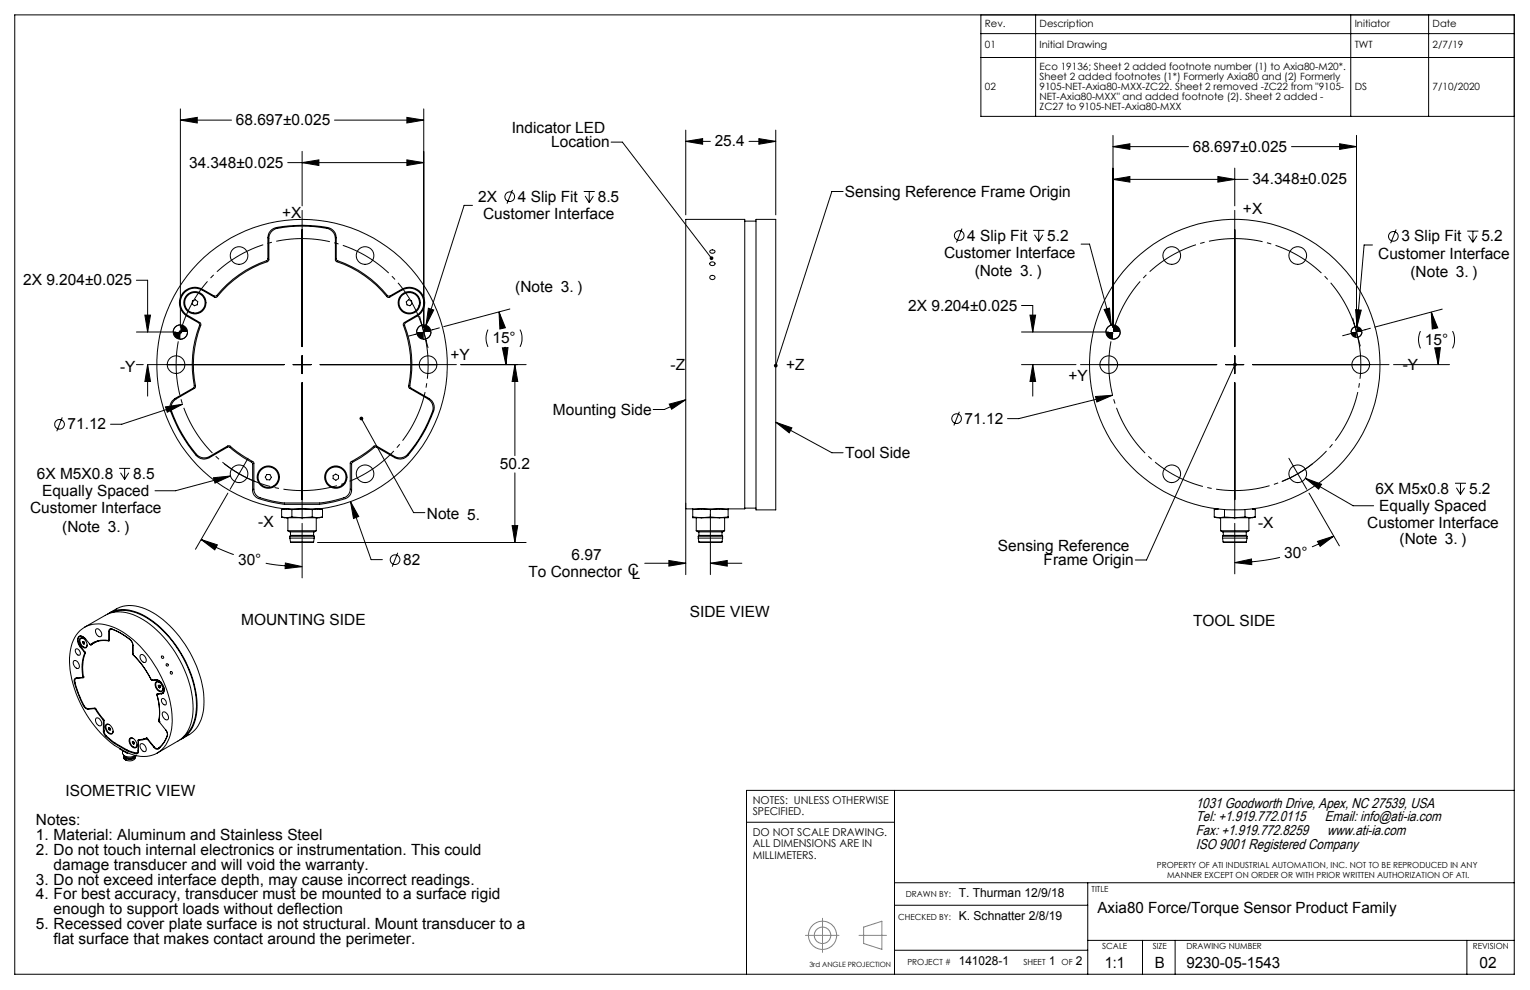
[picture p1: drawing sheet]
<svg xmlns="http://www.w3.org/2000/svg" width="432mm" height="279mm" viewBox="0 0 432 279" stroke-linecap="round" stroke-linejoin="round" font-family="sans-serif">
<g fill="none" stroke="#808080" stroke-width=".28">
<path d="M232.1 259.2v9.6M227.3 264h9.5M242.4 264h7.8M243.7 261.7l5.2-1.7v7.9l-5.2-1.6z"/>
<circle cx="232.1" cy="264" r="4"/>
<circle cx="232.1" cy="264" r="2.31"/>
</g>
<g fill="none" stroke="#000" stroke-width=".28">
<path d="M4.2 4.2h423.2v270.8h-423.2zM276.8 4.2v28.6h150.6M276.8 16.2h150.6M276.8 9.5h150.6M292.3 4.2v28.6M381.2 4.2v28.6M403.2 4.2v28.6M50.9 33.9l4.8-.8v1.6zM50.9 30.7v61.7M50.9 33.9h14.4M94.4 33.9h25.2M114.8 33.1l4.8 .8-4.8 .8z"/>
<path d="M119.6 30.7v61.7M193.5 39.9l4.8-.8v1.6zM193.5 36.7v23.9M193.5 39.9h7M211.4 39.9h7.5M214.2 39.1l4.7 .8-4.7 .8zM218.9 36.7v23.9M314.1 38.2v54.2M382.8 38.2v54.2M81.2 45.9h38.4M85.3 45.9l4.7-.8v1.6zM85.3 42.7v15.4"/>
<path d="M85.3 59.4v38.4M114.8 45.1l4.8 .8-4.8 .8zM133.3 58h-2.3l-10.8 33.8M144.6 53.6l-1.5 3.9M164.7 54h3.2M165.1 55.3l1.2 1.9M166.3 54v3.2M167.5 55.3l-1.2 1.9M172.5 40.1h3.1l25.2 32.8M237.9 54h-3.1l-15.9 49.2M314.1 50.6l4.8-.8v1.6zM314.1 41.4l4.8-.8v1.6z"/>
<path d="M314.1 50.6h38.1M314.1 41.4h21.3M343.7 49.8l4.8 .8-4.8 .8zM348.5 59.4v38.4M348.5 47.4v10.7M364.5 41.4h18.3M378.1 40.6l4.7 .8-4.7 .8zM38.5 79.1h3.2v14.6M193.5 61.9h16.7v81.7h-16.7zM200.3 74.2a.76 .76 0 0 1 .9-.3 .76 .76 0 0 1 .6 .7 .76 .76 0 0 1-.9 .4 .76 .76 0 0 1-.6-.8zM200.4 70.7a.85 .85 0 0 1 1.4 .3 .76 .76 0 0 1-.8 .5 .76 .76 0 0 1-.7-.7zM200.5 77.9a.72 .72 0 0 1 1.1-.1 .72 .72 0 0 1-.1 1.1 .72 .72 0 0 1-1.1-.2l-.1-.4z"/>
<path d="M210.2 62.4h3.2M213.4 61.9h5.5v82h-5.5zM271.5 64.5l-1.6 3.9M291.6 65h3.1M292 66.3l1.2 1.8M293.2 65v3.1M294.3 66.3l-1.1 1.8M305.1 68.9h2.4l6.1 22.9M387.4 69.1h-2.4l-2 23.1M394 64.8l-1.5 3.9M414.1 65.2h3.1M414.5 66.5l1.2 1.9"/>
<path d="M415.7 65.2v3.2M416.8 66.5l-1.1 1.9M38.5 93.7h11.1M40.9 88.9h1.6l-.8 4.8zM50.4 93.7h1M50.6 93.3l.7 .8M50.9 91.7l-.8 .2-.7 .5-.4 .5-.1 .8M50.9 93.2v1M51.3 93.3l-.7 .8M51.6 82.6a4.4 4.4 0 0 1 5.6-.9l3.2 1.8h.5a34.2 34.2 0 0 1 14.6-10.1l.1-6.3a2.94 2.94 0 0 1 2.4-2.9 37.6 37.6 0 0 1 15.4 .4l1.1 1 .3 1 .1 6.5 .2 .3a33.5 33.5 0 0 1 14.5 10.1h.5a9.3 9.3 0 0 1 5.4-2.4 4.4 4.4 0 0 1 4.2 3.2 4.4 4.4 0 0 1-2 5l-3.2 1.8-.3 .4a33.7 33.7 0 0 1 1.5 17.7l5.4 3.3a2.99 2.99 0 0 1 1.3 3.5 40.3 40.3 0 0 1-7.6 12.9l-1.4 .6-1.5-.1-5.6-3.2h-.6l-3.7 2.8-2.7 1.6-.1 7.7a2.79 2.79 0 0 1-2.6 2.7l-6.4 1.3h-9.9l-2.7-.4a13.9 13.9 0 0 1-5.6-1.8l-.7-1.4v-7.7l-.2-.5-2.6-1.5-4-2.9-5.4 3.1a3 3 0 0 1-3.7-.7 36 36 0 0 1-7.5-13.5l.4-1.4 .7-.8 5.5-3.3 .3-.4a32.6 32.6 0 0 1 1.5-17.6l-.3-.4a8.7 8.7 0 0 1-4.8-3.5 4.4 4.4 0 0 1 .4-5zM52.1 82.5a4.1 4.1 0 0 1 5-.6l3.5 2h.4a34.3 34.3 0 0 1 14.7-10.3l.2-6.3a2.87 2.87 0 0 1 2.4-2.8 33.8 33.8 0 0 1 14.9 .3l1.1 1.1 .3 .9 .2 6.8a34.3 34.3 0 0 1 14.7 10.3h.4l3.5-2a4.1 4.1 0 0 1 5.6 1.5 4.1 4.1 0 0 1-1.5 5.6l-3.4 2-.3 .5a32.9 32.9 0 0 1 1.6 17.8l5.4 3.3a2.92 2.92 0 0 1 1.3 3.5 33.8 33.8 0 0 1-7.8 12.7l-1 .4-1.5-.2-5.5-3.1h-.8a33.1 33.1 0 0 1-6.5 4.4l-.2 .3v7.4a2.74 2.74 0 0 1-2.6 2.7l-2.5 .7-3.5 .6h-9.9l-2.6-.4a14.6 14.6 0 0 1-5.3-1.7l-.7-1.4-.1-7.9-.3-.4a33.2 33.2 0 0 1-6.5-4.4l-.6 .1-5.1 2.9a2.93 2.93 0 0 1-3.7-.6 35 35 0 0 1-7.1-13.1l.3-1.4 .7-.8 5.7-3.3 .2-.4a32.2 32.2 0 0 1 1.5-17.7l-.3-.5-3.4-2a4.1 4.1 0 0 1-.9-6.5zM52.9 93.7l-.5 1.4-.7 .5-.8 .1"/>
<path d="M54.3 84.9l.8-.3 .7 .5-.1 .9-.8 .3-.7-.5zM114.7 85.2l.6-.6 .8 .3 .2 .8-.6 .6-.8-.3zM118.4 89.3l1.2 4.4M119.6 91.7l-.8 .2-.7 .5-.5 1.3M119.6 93.7l-4.4 1.2M119.6 93.7l1.2 4.4M120.9 87l1.5 .5-2.2 4.3zM121.6 93.7l-.1 .8-.5 .7-1.4 .5M124 92.5l-4.4 1.2M137.7 93l-.5 2.3v1l.5 1.6M140.8 88l1.8 4.5-1.5 .4zM140.8 88l1 4.3"/>
<path d="M141.8 98.2l1.6-.1-.6 4.8zM142.6 97.9l.2 5M143.9 87.2l-18.7 5M146.8 93l.5 2v1.3l-.5 1.6M288.3 93.7h24.5M288.3 86.2h3.2v7.5M290.7 88.9h1.6l-.8 4.8zM311.6 87.3l1.5-.3 .5 4.8zM314.1 91.7l-1.3 .5-.5 .7-.2 .8M316.2 93.7l-.2 .8-.5 .7-1.4 .5M381.8 89.8l1 3.9M382.6 87.4l1.6 .1-1.2 4.7z"/>
<path d="M382.8 92.2l-1 .4-.4 .6-.1 .5M382.8 93.7l-3.9 1.1M382.8 93.7l1.1 3.9M384.4 93.7l-.4 1-.5 .4-.7 .1M386.8 92.6l-4 1.1M400.9 93.5l-.6 2.2 .2 1.3 .4 1.3M403.9 88.1l1.9 4.4-1.6 .4zM403.9 88.1l1.1 4.6M404.9 98.2l1.6-.1-.6 4.8zM405.7 98.3l.2 4.6M407 87.2l-19 5.1M409.9 93.5l.6 1.9v1.3l-.6 1.6"/>
<path d="M17.6 117.8l-1.6 3.9M38.5 102.9h1.9M41.7 102.9v8.9M41.7 102.9l.8 4.8h-1.6zM41.7 102.9h38.5M46.7 114.8l4.8-.7-4.3 2.2zM51.5 114.1l-17.1 5.6h-3.2M82.7 102.9h5.1M85.3 100.4v5M85.3 108v38.4M90.3 102.9h38.5M102 118.1l14.7 26.6h3.2"/>
<path d="M130.1 102.9h18.4M145.3 102.9l.8 4.8h-1.6zM145.3 102.9v25.7M188.9 114.1l4.6-1.3-4 2.7zM193.5 112.8l-6 2.8h-3.2M218.9 119.2l4.6 1.6-.8 1.4zM218.9 119.2l15.9 8.6h3.1M270.8 116.2l-1.6 3.9M288.3 102.9h15.4M291.5 102.9l.8 4.8h-1.6zM291.5 102.9v8.9M304.9 102.9h38.5"/>
<path d="M309.2 111.9l4.8-.4-4.4 2zM314 111.5l-26.5 6.6h-3.2M345.9 102.9h5.1M348.5 100.4v5M348.5 108v38.4M348.5 102.9l-24.9 55.1h-3.2M353.6 102.9h38.4M393.3 102.9h15.8M33.6 132.2h3.1M34 133.4l1.2 1.9M35.2 132.2v3.1M36.3 133.4l-1.1 1.9"/>
<path d="M60.3 134.8l4.8-.5-4.4 2zM63.3 130.9l4.4 3 4.3 2M64.3 139.2l-9.1 15.8M65.1 134.3l-15.6 4.2h-5.8M70 129.3l-5.1 8.8M75.3 133.9h.9l.4 .8-.5 .7h-.8l-.4-.7zM94 134.2l.8-.4 .7 .4v.9l-.7 .4-.8-.4zM145.3 133.5v19.6M363.7 129.3l5.1 8.8M368.4 135l4.6 1.7-.9 1.3zM368.4 135l13.5 7.7h5.8M369.4 139.2l8.6 14.9"/>
<path d="M370.4 130.9l-3.9 2.7-4.8 2.3M410.6 136.4h3.1M411 137.7l1.2 1.8M412.2 136.4v3.1M413.3 137.7l-1.1 1.8M56.8 152.3l4.5 1.5-.7 1.4zM56.8 152.3l3.9 2.1 5.3 2.1M75 159l4.5 .6 5.8 .3M79.5 145.9l1.4 .2M79.5 143.8l1.4-.2 1.5 .2M79.5 143.8v2.1M80.3 143.6a41 41 0 0 1-29.7-62.6 41 41 0 0 1 69.3 0 41 41 0 0 1-29.7 62.6"/>
<path d="M80.3 143.6h9.9M80.3 143.6l-.8 .2M80.5 158.9l4.8 1-4.8 .6zM80.9 146.1h4.4M81.2 149.8h8.1M81.2 149.8a7.7 7.7 0 0 0 4.1 .3h.6a6.4 6.4 0 0 0 3.4-.3M81.2 146.1v3.7M81.8 151.9h6.9M81.8 151.3h6.9M81.8 151.9l.2 1M81.8 151.3v.6M82 152.9l.1 .2h6.3l.1-.2"/>
<path d="M82 151.1h6.5M82 152.9h6.5M82 151.1l-.2 .2M82 150.1v1M82.4 143.8l2.9-.2 2.8 .2M82.4 145.9l-1.5 .2M82.4 145.9l2.9 .2M82.4 143.8v2.1M85.3 146.1h4.3M85.3 147.7v15.4M88.1 143.8l1.5-.2 1.4 .2M88.1 145.9l1.5 .2"/>
<path d="M88.1 145.9l-2.8 .2M88.1 143.8v2.1M88.5 151.1l.2 .2M88.5 150.1v1M88.7 151.9l-.2 1M88.7 151.3v.6M89.3 146.1v3.7M89.6 153.1h58.9M90.2 143.6l.8 .2M91 145.9l-1.4 .2M91 143.8v2.1M98.9 141.6l2.3 4.2-1.4 .5z"/>
<path d="M98.9 141.6l5.8 16.3h3.2M112.3 156l-1.6 3.9M144.5 148.3h1.6l-.8 4.8zM182 159h11.5M188.8 158.2l4.7 .8-4.7 .8zM193.5 142v20.2M195.5 143.6v2.5h2.5M195.5 145.9l2.5 .2M195.5 143.8l2.5-.2 2.5 .2M196.5 149.8h8M196.5 149.8a7.6 7.6 0 0 0 4 .3h.7a6.4 6.4 0 0 0 3.3-.3M196.5 146.1v3.7"/>
<path d="M197.1 151.3h6.8M197.1 151.9h6.8M197.1 151.3v.6M197.1 151.9l.1 1M197.2 152.9l.1 .2h6.4l.1-.2M197.2 151.1h6.6M197.2 152.9h6.6M197.2 151.1l-.1 .2M197.2 150.1v1M198 146.1h5M200.5 145.9l-2.5 .2M200.5 143.8v2.1"/>
<path d="M200.5 145.9l2.5 .2M200.5 143.8l2.5-.2 2.5 .2M200.5 159l4.7-.8v1.6zM200.5 145.1v17.1M200.5 159h8.9M203.8 151.1l.1 .2M203.8 150.1v1M203.9 151.3v.6M203.9 151.9l-.1 1M204.5 146.1v3.7M205.5 143.6v2.5h-2.5M205.5 145.9l-2.5 .2"/>
<path d="M210.2 143.4h3.2M342.7 145.9l1.4 .2M342.7 143.8v2.1M343.5 143.6l-.8 .2M343.9 143.7l-1.2 .1M344.1 146.1h4.4M344.5 149.8h8M344.5 149.8a7.4 7.4 0 0 0 4 .3h.6a6.2 6.2 0 0 0 3.4-.3M344.5 146.1v3.7M345 151.3h6.9M345 151.9h6.9M345 151.3v.6"/>
<path d="M345 151.9l.2 1M345.2 152.9l.1 .2h6.3l.2-.2M345.2 152.9h6.6M345.2 151.1h6.5M345.2 151.1l-.2 .2M345.2 150.1v1M345.6 145.9l-1.5 .2M345.6 143.8v2.1M345.6 145.9l2.9 .2M348.5 146.1h4.3M348.5 158.8l4.7-1 .1 1.5zM348.5 147.7v14.3"/>
<path d="M351.4 145.9l-2.9 .2M351.4 143.8v2.1M351.4 145.9l1.4 .2M351.7 151.1l.2 .2M351.7 150.1v1M351.9 151.3v.6M351.9 151.9l-.1 1M352.5 146.1v3.7M353.5 143.6l.8 .2M353.5 143.7l.8 .1M354.3 145.9l-1.5 .2M354.3 143.8v2.1"/>
<path d="M361.2 157.3l-6.3 1.1-6.4 .4M371.8 152.8l4.6-1.5-3.8 2.9zM376.4 151.3l-6.1 3M22.6 177.9a8.9 8.9 0 0 1 10-.6 31.3 31.3 0 0 1 15 19 17.6 17.6 0 0 1-.8 13.8 7.9 7.9 0 0 1-9.9 2.7 22.8 22.8 0 0 1-9.2-6.7 31.8 31.8 0 0 1-8.1-20.4 11.2 11.2 0 0 1 3-7.8zM22.6 179.5l-.1 .1M22.8 179.5l-.4 .2M23.8 177l5.9-3.4a9.9 9.9 0 0 1 9.8 .8 31.8 31.8 0 0 1 15 25.8 9.9 9.9 0 0 1-4.3 8.9l-5.9 3.4M27.2 177.5a1.46 1.46 0 0 1 1.3 2.1 1.41 1.41 0 0 1-1.3-2.1zM30.3 173.3a9.3 9.3 0 0 1 9.8 .2 31.6 31.6 0 0 1 15.5 26.7 9.6 9.6 0 0 1-4.6 8.5l-.2 .1M30.7 178.2a.61 .61 0 0 1 .2-.6 .61 .61 0 0 1 .7-.1 18.8 18.8 0 0 1 5.1 2.9M30.7 178.2v2.4M30.9 173a9.7 9.7 0 0 1 11.2-.7 31.5 31.5 0 0 1 14.7 19.6 17.3 17.3 0 0 1-.8 12.9l-1.7 1.9-2.9 1.8"/>
<path d="M30.9 178.1l-.2 .1M31.3 177.4v.2M31.4 177.5l-.2 .1M31.6 172.9a11.4 11.4 0 0 1 10.7 2 31.9 31.9 0 0 1 13.2 24.3 10.7 10.7 0 0 1-3.7 8.7M31.7 177.6a.59 .59 0 0 0-.6 .1 .59 .59 0 0 0-.2 .6v2.5l-.2 .1M31.7 177.6a17.8 17.8 0 0 1 5 2.9M31.8 177.6h-.1M20.9 186.5a1.41 1.41 0 0 1 1.3 2.1 1.43 1.43 0 0 1-1.3-2.1zM21 192.5l.8 2.6 1.7 4M21.1 192.5h-.1M21.4 183.2a1.07 1.07 0 0 1 1.1 .5 1.07 1.07 0 0 1-.1 1.2 1.28 1.28 0 0 1-1-1.7zM21.5 191.4v.1"/>
<path d="M21.6 191.5a.79 .79 0 0 0-.4 1.1l1 3.2a8.8 8.8 0 0 0 2 3.9l.6 .3 2-.2 2.5 3.3 .1 3.4 .6 1.2 2.4 2 3.5 2 1.2 .5a1.51 1.51 0 0 0 1.7 .2l.2-.5M21.7 191.3l-.3 .2M21.8 191.3l-.2 .2M22.6 180.2a1.75 1.75 0 0 1 2 2.2 .81 .81 0 0 1-.8 .5 .81 .81 0 0 1-.8-.5l-.6-1.4zM22.6 182.6l1.2 1.4M22.8 182.5l1.3 1.8a12.1 12.1 0 0 0-.6 6.8M22.8 182.5l-.2 .1M23.2 191.2l-1.8 .2a.79 .79 0 0 0-.4 1.1M23.3 181.4l.2 .3M23.3 181.4l.1-.4 .2 .1 .2 .7-.3-.1M23.4 191l-.2 .2M23.4 191.3l-1.8 .2"/>
<path d="M23.5 199.1a1.7 1.7 0 0 0 1.3 1.1M23.5 180.2a.71 .71 0 0 0-.9 .1 .71 .71 0 0 0 0 1 1.5 1.5 0 0 0 1.8 1.3l.2-.6M23.5 191.1l-.1 .2M23.5 191.1h.1M23.5 191.1l-.2 .1M23.5 190.9l-.1 .1M23.5 191.2l-.1 .1M23.7 181.2l-.4 .2M23.7 199.1h-.2M23.8 184l.1 .4M23.8 181.5l-.3 .2M23.9 184.4a12.1 12.1 0 0 0-.5 6.6"/>
<path d="M23.9 183.9l-.1 .1M24.1 180.3a1.08 1.08 0 0 0-1.1-.7 1.08 1.08 0 0 0-1 .9l.1 .8 .7 1.2M24.1 184.3l-.2 .1M25.2 200l-.4 .2M25.4 181.8v.1M25.5 181.9h-.1M25.6 181.9l-1.7-1.8a1.09 1.09 0 0 0-1.5-.6 1.09 1.09 0 0 0-.5 1.5l.7 1.6M25.9 181.7l.1 .1M26.1 181.6h.1M26.1 181.6l-.5 .3M26.6 181.2l-.5 .4M26.7 200l.2 .2"/>
<path d="M26.7 200l-1.9 .2M26.9 199.9l-.2 .1M28 180.8l-1.5 .7M30.7 180.6l-.1 .2a6.2 6.2 0 0 0-5 1.1M30.7 180.9a6.7 6.7 0 0 0-5.2 1.1l-.1-.1M30.8 180.8l-.1 .1M30.9 180.6l-.3 .2M30.9 180.5l-.2 .1M36.7 180.5a2.01 2.01 0 0 1 .8 1.6l-.2-.9zM36.7 180.4v.1M37.5 184.5l.2 .4M37.5 184.6l.1 .3"/>
<path d="M37.5 182.1v2.5M37.6 184.9a25.1 25.1 0 0 1 5.1 6.9M37.6 184.9h.1M37.7 184.9a41.8 41.8 0 0 1 5.1 7h.1a2.79 2.79 0 0 1 3.4 3.2l-.2 .5-.5 .2M39.7 184.8a1.43 1.43 0 0 1 1.4 2.1 1.44 1.44 0 0 1-1.4-2.1zM42.7 191.8l.2 .2M42.7 191.8h.1M43.1 191.9l-.2 .1M44 192.5a1.76 1.76 0 0 1 2 2.2l-.1 .3a1.27 1.27 0 0 1-1.9-1l-.2-.7zM44.1 191.9l.7 .2 .7 .5M44.1 191.9l-1.2 .1M44.3 196a16 16 0 0 1 .5 7.3"/>
<path d="M44.3 191.8l-.2 .1M44.3 196h.1M44.5 195.9h-.1a21.1 21.1 0 0 1 .5 7.7l1.9 2.4a2.1 2.1 0 0 1-.1 2.8 5.2 5.2 0 0 1-2.5 2.7l-.8-.6M44.7 195.8h.1M44.7 195.8l-.3 .1M44.8 195.8l-.3 .1M44.9 192.5a.76 .76 0 0 0-.9 .3 .76 .76 0 0 0 .1 1 1.26 1.26 0 0 0 1.7 1.1l.2-.5M45.2 193.6h.1M45.2 193.6v.1M45.2 193.6l-.5 .3M45.2 193.6l.1 .4-.3 .1-.3-.2M45.2 193.6l-.3-.2-.2 .1v.4"/>
<path d="M45.6 195.8l-1.1 .1M45.7 197.2a1.07 1.07 0 0 1 1.1 .6 1.07 1.07 0 0 1-.1 1.2 1.24 1.24 0 0 1-1-1.8zM46.1 195.5l-.5 .3M46.2 193.9l.1 1-.2 .5-.5 .3-1.3 .1v.2M46.2 195.4l-.3 .2 .2-.1M26.9 200.2l2.1 2.9M27.1 200.1l-.2 .1M27.2 202.7a1.46 1.46 0 0 1 1.3 2.1 1.41 1.41 0 0 1-1.3-2.1zM29 203.1l.2 .3M29.2 206.4l.2 .9 .4 .4M29.2 203.4v3M29.2 203l-.2 .1"/>
<path d="M29.4 203.3l-.2 .1M29.4 206.3l-.2 .1M29.8 207.7l2.6 2.2M29.9 204.5a1.56 1.56 0 0 1 2 1.6 .84 .84 0 0 1-.5 1.1 .84 .84 0 0 1-1.1-.5l-.6-1.4zM30 207.6l-.2 .1M30.6 205.5l.2-.2 .4 .6-.2 .2-.3-.2M30.6 205.5l.1 .4M30.9 204.5a.77 .77 0 0 0-1 .3 .77 .77 0 0 0 .1 1 1.26 1.26 0 0 0 1.8 1l.1-.5M30.9 205.4l-.3 .1M31.2 205.7l-.5 .2M32.4 209.9l3.4 2M32.6 209.8l-.2 .1"/>
<path d="M33.8 211.2l2 1.3M34.6 211.9a1.51 1.51 0 0 0 1.7 1.7l1.3-.1 .6-.3a1.99 1.99 0 0 1-3.2 0M34.9 213.1a1.92 1.92 0 0 0 3 .6l.4-.5a1.6 1.6 0 0 1-2.4 1l-.9-.5-.1-.6M34.9 213.5l.1 .4M35 213.9l.3 .5M35 213.9l.4 .6M35.4 214.5h.1M35.8 211.9l2.6 .8M35.8 212.5h.3M35.8 212.4v.1M36.1 211.8l-.3 .1M36.7 208.4a1.56 1.56 0 0 1 1.9 1.6 .83 .83 0 0 1-.4 1.1 .83 .83 0 0 1-1.1-.6l-.7-1.3z"/>
<path d="M37.4 209.6l.2 .4M37.4 209.6v-.3l.2-.1 .3 .4v.3l-.3 .1M37.6 208.4l-.5-.1a1.26 1.26 0 0 0 0 2 .78 .78 0 0 0 .8 .7 .78 .78 0 0 0 .8-.7M37.7 209.4l-.3 .2M37.9 209.8l-.3 .2M38.3 213.5a1.78 1.78 0 0 1-2.9 1M38.8 212.4h.1M38.9 212.4h.1M38.9 212.4l-.5 .3M39 208.9l.1-.2 2.4-.4 1.9 2.4a1.05 1.05 0 0 0 1.3 .5M39 208.9v3M39 212.3l-.3 .1"/>
<path d="M39.1 211.8l-.1 .1M39.2 209l-.1 3.1a.56 .56 0 0 1-.7 .6M39.3 208.7l-.3 .2M39.4 208.7v.1M39.5 208.7l-.4 .3M39.7 209.9a1.41 1.41 0 0 1 1.4 2.2 1.46 1.46 0 0 1-1.4-2.2zM41.3 208.5l-2.1 .5M41.3 208.5l.3 .1M41.3 208.5l.2-.2-1 .3M41.6 208.6l1.8 2.3M41.7 208.5l-.1 .1M43.5 210.8l-.1 .1"/>
<path d="M44.7 211.2h.2M44.8 203.3l.1 .4M44.9 203.3h-.1M44.9 203.7h.1M45.2 210.9l-.5 .3M45.2 210.9l-.1 .1M45.3 210.8l-.1 .1M46 201a1.43 1.43 0 0 1 1.3 2.1 1.44 1.44 0 0 1-1.3-2.1zM46.8 206l.4 .8v.8M47.2 207.6a8.2 8.2 0 0 1-2.5 3.6M47.3 207.6h-.1M210.7 232.1h41.7"/>
<path d="M252.4 223.1v51.9M427.4 223.1h-216.7v51.9M252.4 249.1h175M252.4 255.5h54.6M307 249.1v25.9M252.4 268.2h54.6M307 265.4h120.4M322.4 265.4v9.6M331.6 265.4v9.6M414 265.4v9.6"/>
<circle cx="143.9" cy="55.5" r="1.36"/>
<circle cx="67.5" cy="72.1" r="2.5"/>
<circle cx="103" cy="72.1" r="2.5"/>
<circle cx="270.7" cy="66.5" r="1.36"/>
<circle cx="330.7" cy="72.1" r="2.49"/>
<circle cx="366.3" cy="72.1" r="2.49"/>
<circle cx="393.3" cy="66.7" r="1.36"/>
<circle cx="50.9" cy="93.7" r="2.03"/>
<circle cx="55" cy="85.5" r="3.1"/>
<circle cx="55" cy="85.5" r="2.88"/>
<circle cx="115.5" cy="85.5" r="3.2"/>
<circle cx="115.5" cy="85.5" r="2.88"/>
<circle cx="119.6" cy="93.7" r="2.02"/>
<circle cx="314.1" cy="93.7" r="2.02"/>
<circle cx="382.8" cy="93.7" r="1.53"/>
<circle cx="16.8" cy="119.8" r="1.36"/>
<circle cx="49.7" cy="102.9" r="2.5"/>
<circle cx="120.8" cy="102.9" r="2.5"/>
<circle cx="270" cy="118.2" r="1.36"/>
<circle cx="312.9" cy="102.9" r="2.49"/>
<circle cx="348.5" cy="102.9" r="41"/>
<circle cx="384" cy="102.9" r="2.49"/>
<circle cx="67.5" cy="133.7" r="2.5"/>
<circle cx="75.7" cy="134.7" r="3.2"/>
<circle cx="75.7" cy="134.7" r="2.89"/>
<circle cx="94.8" cy="134.7" r="3.2"/>
<circle cx="94.8" cy="134.7" r="2.89"/>
<circle cx="103" cy="133.7" r="2.5"/>
<circle cx="330.7" cy="133.7" r="2.49"/>
<circle cx="366.3" cy="133.7" r="2.49"/>
<circle cx="111.5" cy="158" r="1.36"/>
<circle cx="45.8" cy="185.5" r=".35"/>
<circle cx="47.2" cy="187.7" r=".33"/>
<circle cx="48.3" cy="189.9" r=".35"/>
</g>
<path d="M119.3 92.5a35.6 35.6 0 0 0-59.6-14.3 35.6 35.6 0 0 0 16.4 59 35.6 35.6 0 0 0 43.7-42.9l-.5-1.8M382.5 92.5a35.6 35.6 0 0 0-59.6-14.3 35.6 35.6 0 0 0 16.4 59 35.6 35.6 0 0 0 43.7-42.9l-.5-1.8" fill="none" stroke="#000" stroke-width=".28" stroke-dasharray="15.2 1.3 1.3 1.3" stroke-dashoffset=".7" stroke-linecap="butt"/>
<g fill="#000">
<path d="M314.1 50.6l4.8-.8v1.6zM343.7 49.8l4.8 .8-4.8 .8zM314.1 41.4l4.8-.8v1.6zM378.1 40.6l4.7 .8-4.7 .8zM311.6 87.3l2 4.5-.5-4.8zM348.5 158.8l4.7-1 .1 1.5zM371.8 152.8l4.6-1.5-3.8 2.9zM368.4 135l3.7 3 .9-1.3zM309.2 111.9l.4 1.6 4.4-2zM382.6 87.4l.4 4.8 1.2-4.7zM291.5 102.9l.8 4.8h-1.6zM290.7 88.9h1.6l-.8 4.8zM404.9 98.2l1.6-.1-.6 4.8zM403.9 88.1l1.9 4.4-1.6 .4zM200.5 159l4.7-.8v1.6zM188.8 158.2l4.7 .8-4.7 .8zM193.5 39.9l4.8-.8v1.6zM214.2 39.1l4.7 .8-4.7 .8zM98.9 141.6l.9 4.7 1.4-.5zM141.8 98.2l1.6-.1-.6 4.8zM140.8 88l1.8 4.5-1.5 .4zM56.8 152.3l4.5 1.5-.7 1.4zM80.5 158.9l4.8 1-4.8 .6zM60.3 134.8l.4 1.5 4.4-2zM50.9 33.9l4.8-.8v1.6zM114.8 33.1l4.8 .8-4.8 .8zM114.8 45.1l4.8 .8-4.8 .8zM85.3 45.9l4.7-.8v1.6zM120.9 87l-.7 4.8 2.2-4.3zM145.3 102.9l.8 4.8h-1.6zM144.5 148.3h1.6l-.8 4.8zM46.7 114.8l.5 1.5 4.3-2.2z"/>
<path d="M40.9 88.9h1.6l-.8 4.8zM41.7 102.9l.8 4.8h-1.6z"/>
<path d="M348.2 102.5a.52 .52 0 0 0 0 .8 .52 .52 0 0 0 .8-.1 .52 .52 0 0 0-.2-.8l-.3 .5 .3-.5zM312.1 93.7l.5 1.4 .7 .5 .8 .1v-2zM314.1 91.7v2h2.1l-.2-.8-.5-.7zM381.3 93.7l.1 .6 .4 .6 1 .3v-1.5zM382.8 92.2v1.5h1.6l-.4-1zM218.5 102.8l-.1 .4 .2 .4 .2 .1 .1-.5-.1 .5a.52 .52 0 0 0 .6-.6 .52 .52 0 0 0-.9-.3zM188.9 114.1l4.6-1.3-4 2.7zM218.9 119.2l4.6 1.6-.8 1.4zM200.3 72.6l.1 .7 .4 .1 .3-.1-.3-.4 .3 .4a.52 .52 0 0 0 0-.8 .52 .52 0 0 0-.8 .1zM101.6 117.8a.54 .54 0 0 0 .2 .8 .54 .54 0 0 0 .7-.5 .54 .54 0 0 0-.8-.4l.3 .4-.3-.4zM117.6 93.7l.5 1.4 .7 .5 .8 .1v-2zM119.6 91.7v2h2l-.1-.8-.5-.7zM48.9 93.7l.1 .8 .4 .6 .7 .5 .8 .1v-2zM50.9 91.7v2h2l-.5-1.3-.7-.5z"/>
</g>
<g font-size="4.4">
<text x="66.6" y="35.4">68.697±0.025</text>
<text x="144.4" y="37.4">Indicator LED</text>
<text x="155.6" y="41.6">Location</text>
<text x="201.7" y="41.3">25.4</text>
<text x="53.4" y="47.4">34.348±0.025</text>
<text x="336.6" y="42.8">68.697±0.025</text>
<text x="353.5" y="52.1">34.348±0.025</text>
<text x="135" y="57">2X</text>
<text x="146.1" y="57">4 Slip Fit</text>
<text x="168.7" y="57">8.5</text>
<text x="238.5" y="55.5">Sensing Reference Frame Origin</text>
<text x="79.6" y="61.5">+X</text>
<text x="136.3" y="61.8">Customer Interface</text>
<text x="350.8" y="60.3">+X</text>
<text x="273" y="67.9">4 Slip Fit</text>
<text x="295.6" y="67.9">5.2</text>
<text x="395.5" y="68.1">3 Slip Fit</text>
<text x="418.1" y="68.1">5.2</text>
<text x="266.4" y="72.8">Customer Interface</text>
<text x="275.1" y="77.8">(Note 3. )</text>
<text x="389" y="73">Customer Interface</text>
<text x="6.5" y="80.5">2X 9.204±0.025</text>
<text x="145.4" y="82.4">(Note 3. )</text>
<text x="398.1" y="78.1">(Note 3. )</text>
<text x="256.3" y="87.6">2X 9.204±0.025</text>
<text x="127.1" y="101.7">+Y</text>
<text x="139" y="96.9">15°</text>
<text x="402.1" y="97.3">15°</text>
<text x="33.9" y="104.9">-Y</text>
<text x="189.2" y="104.3">-Z</text>
<text x="221.9" y="104.3">+Z</text>
<text x="301.6" y="107.4">+Y</text>
<text x="395.9" y="104.5">-Y</text>
<text x="156.1" y="117.1">Mounting Side</text>
<text x="272.2" y="119.6">71.12</text>
<text x="19.1" y="121.2">71.12</text>
<text x="238.5" y="129.3">Tool Side</text>
<text x="10.4" y="135.1">6X M5X0.8</text>
<text x="37.6" y="135.1">8.5</text>
<text x="141.1" y="132.5">50.2</text>
<text x="11.9" y="140">Equally Spaced</text>
<text x="388.2" y="139.3">6X M5x0.8</text>
<text x="414.6" y="139.3">5.2</text>
<text x="8.5" y="144.8">Customer Interface</text>
<text x="72.9" y="148.7">-X</text>
<text x="120.5" y="146.6">Note 5.</text>
<text x="355" y="149">-X</text>
<text x="385.9" y="149">Customer Interface</text>
<text x="389.3" y="144.2">Equally Spaced</text>
<text x="17.6" y="150">(Note 3. )</text>
<text x="281.7" y="155.4">Sensing Reference</text>
<text x="395" y="153.4">(Note 3. )</text>
<text x="67.2" y="159.4">30°</text>
<text x="113.8" y="159.4">82</text>
<text x="161.3" y="158">6.97</text>
<text x="294.5" y="159.5">Frame Origin</text>
<text x="362.5" y="157.5">30°</text>
<text x="149.1" y="162.8">To Connector C</text>
<text x="178.3" y="163.5">L</text>
<text x="68.1" y="176.3">MOUNTING SIDE</text>
<text x="194.7" y="174.2">SIDE VIEW</text>
<text x="336.7" y="176.6">TOOL SIDE</text>
<text x="18.5" y="224.7">ISOMETRIC VIEW</text>
<text x="10.1" y="233">Notes:</text>
<text x="10.1" y="237.1">1. Material: Aluminum and Stainless Steel</text>
<text x="10.1" y="241.3">2. Do not touch internal electronics or instrumentation. This could</text>
<text x="15.1" y="245.5">damage transducer and will void the warranty.</text>
<text x="10.1" y="249.7">3. Do not exceed interface depth, may cause incorrect readings.</text>
<text x="10.1" y="253.8">4. For best accuracy, transducer must be mounted to a surface rigid</text>
<text x="309.7" y="257.7">Axia80 Force/Torque Sensor Product Family</text>
<text x="10.1" y="262.2">5. Recessed cover plate surface is not structural. Mount transducer to a</text>
<text x="15.1" y="258">enough to support loads without deflection</text>
<text x="15.1" y="266.4">flat surface that makes contact around the perimeter.</text>
<text x="311.8" y="273.2">1:1</text>
<text x="325.9" y="273.2">B</text>
<text x="334.8" y="273.2">9230-05-1543</text>
<text x="417.6" y="273.2">02</text>
</g>
<g font-size="4">
<text x="337.5" y="227.9">1031 Goodworth Drive, Apex, NC 27539, USA</text>
<text x="337.5" y="231.8">Tel: +1.919.772.0115</text>
<text x="373.9" y="231.8">Email: info@ati-ia.com</text>
<text x="337.5" y="235.7">Fax: +1.919.772.8259</text>
<text x="337.5" y="239.5">ISO 9001 Registered Company</text>
<text x="374.6" y="235.7">www.ati-ia.com</text>
</g>
<g font-size="3.5">
<text x="270.6" y="253.1">T. Thurman 12/9/18</text>
<text x="270.6" y="259.6">K. Schnatter 2/8/19</text>
<text x="270.6" y="272.4">141028-1</text>
</g>
<g font-size="3.4">
<text x="296.1" y="272.4">1</text>
<text x="303.6" y="272.4">2</text>
</g>
<g font-size="3">
<text x="212.4" y="226.8">NOTES: UNLESS OTHERWISE</text>
<text x="212.4" y="230.1">SPECIFIED.</text>
<text x="212.4" y="235.8">DO NOT SCALE DRAWING.</text>
<text x="212.4" y="239.1">ALL DIMENSIONS ARE IN</text>
<text x="212.4" y="242.4">MILLIMETERS.</text>
</g>
<g font-size="2.8">
<text x="277.9" y="7.6">Rev.</text>
<text x="293.4" y="7.6">Description</text>
<text x="382.3" y="7.6">Initiator</text>
<text x="404.3" y="7.6">Date</text>
<text x="277.9" y="13.6">01</text>
<text x="293.4" y="13.6">Initial Drawing</text>
<text x="382.3" y="13.6">TWT</text>
<text x="404.3" y="13.6">2/7/19</text>
<text x="293.4" y="19.7">Eco 19136; Sheet 2 added footnote number (1) to Axia80-M20*.</text>
<text x="293.4" y="22.5">Sheet 2 added footnotes (1*) Formerly Axia80 and (2) Formerly</text>
<text x="277.9" y="25.3">02</text>
<text x="293.4" y="25.3">9105-NET-Axia80-MXX-ZC22. Sheet 2 removed -ZC22 from &quot;9105-</text>
<text x="293.4" y="28.1">NET-Axia80-MXX&quot; and added footnote (2). Sheet 2 added -</text>
<text x="382.3" y="25.3">DS</text>
<text x="404.3" y="25.3">7/10/2020</text>
<text x="293.4" y="31">ZC27 to 9105-NET-Axia80-MXX</text>
</g>
<g font-size="2.4">
<text x="326.5" y="245">PROPERTY OF ATI INDUSTRIAL AUTOMATION, INC. NOT TO BE REPRODUCED IN ANY</text>
<text x="308.1" y="251.7">TITLE</text>
<text x="329.4" y="247.8">MANNER EXCEPT ON ORDER OR WITH PRIOR WRITTEN AUTHORIZATION OF ATI.</text>
<text x="255.6" y="253.1">DRAWN BY:</text>
<text x="253.5" y="259.6">CHECKED BY:</text>
<text x="311.1" y="267.8">SCALE</text>
<text x="325.3" y="267.8">SIZE</text>
<text x="334.8" y="267.8">DRAWING NUMBER</text>
<text x="415.7" y="267.8">REVISION</text>
<text x="256.1" y="272.4">PROJECT #</text>
<text x="288.8" y="272.4">SHEET</text>
<text x="299.6" y="272.4">OF</text>
</g>
<text font-size="2" x="228.4" y="272.8">3rd ANGLE PROJECTION</text>
</svg>
